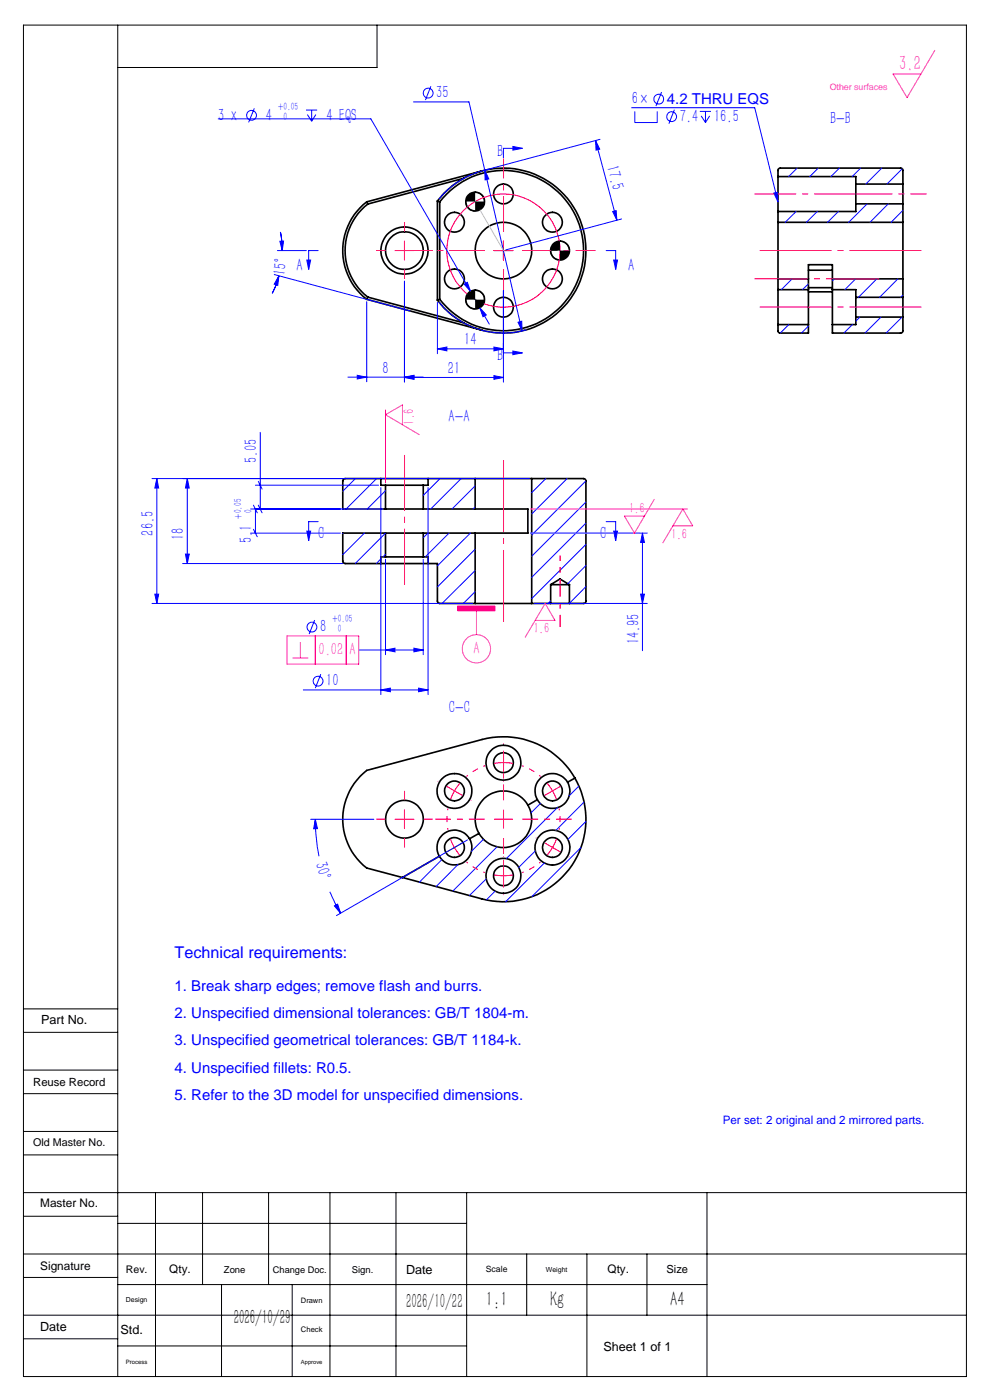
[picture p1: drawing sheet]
<svg xmlns="http://www.w3.org/2000/svg" width="210mm" height="297mm" viewBox="0 0 210 297" stroke-linecap="round" stroke-linejoin="round" font-family="sans-serif">
<g fill="none" stroke="#000" stroke-width=".35">
<path d="M98.4 37.8l-20.4 5.5M102.3 36.3l-24.5 6.5M165 37.5v7.4M165 37.5v-1.4l.4-.4h25.7l.4 .4v2.9M165 37.5h16.5v1.5M181.5 39v4.2M181.5 39h10M191.5 39v4.2M77.8 42.8l.2 .5M77.8 42.8a13 13 0 0 0 0 20.7M78 43.3a12.5 12.5 0 0 0 0 19.7M92.8 42.6a17.5 17.5 0 0 1 25.8-2.4 17.5 17.5 0 0 1 0 25.9 17.5 17.5 0 0 1-25.8-2.4"/>
<path d="M92.8 42.6l.5 .2M92.8 42.6v21.1M93.3 42.8a17 17 0 0 1 25-2.2 17 17 0 0 1 0 25.1 17 17 0 0 1-25-2.2M93.3 42.8v20.7M165 47.2v12M165 47.2h26.5M165 44.9v2.3M165 59.2v2.3M165 59.2h6.5M171.5 59.2v-3h5.1v3M171.5 59.2v2.3M171.5 57.3h5.1"/>
<path d="M176.6 59.2h14.9M176.6 59.2v2.3M181.5 43.2h10M181.5 43.2v1.7h-16.5M191.5 47.2v12M191.5 43.2v4M191.5 59.2v3.9M77.8 63.5l24.5 6.6M78 63l-.2 .5M78 63l20.4 5.5M93.3 63.5l-.5 .2M165 61.5v7.4"/>
<path d="M165 68.9v1.4l.4 .4h6.1v-1.8M165 68.9h6.5M165 61.5h6.5M171.5 61.5v7.4M171.5 61.9h5.1M171.5 61h5.1M176.6 61.5v7.4M176.6 61.5h4.9v1.6M181.5 63.1v4.2M181.5 67.3v1.6h-4.9M181.5 67.3h10M181.5 63.1h10"/>
<path d="M191.5 67.3v3l-.4 .4h-14.5v-1.8M191.5 63.1v4.2M80.8 101.5h-7.6l-.4 .2-.1 .2v6.1h9.1M80.8 101.5h10M80.8 119.6h10M80.8 101.5v1.4h1M81.8 113.1h-9.1v6l.2 .3 7.9 .2M81.8 118.1h8M81.8 113.1h8M81.8 108h8M81.8 102.9h8M81.8 118.1h-1v1.5"/>
<path d="M81.8 102.9v5.1M81.8 113.1v5M89.8 118.1h1v1.5M89.8 102.9v5.1M89.8 113.1v5M89.8 113.1h11M89.8 108h11M90.8 119.6h2v7.9l.1 .4 .3 .1h7.6M90.8 101.5h10M90.8 101.5v1.4h-1M100.8 108h11.2v5.1h-11.2M100.8 101.5h12"/>
<path d="M100.8 101.5v6.5M100.8 113.1v14.9M112.8 101.5h11l.3 .2 .2 .2v25.7l-.4 .4h-3.1M112.8 101.5v26.5M100.8 128h12M112.8 128h4M116.8 124h4M116.8 128h4M116.8 124l2-1.2 2 1.2M116.8 124v4M120.8 124v4M99.6 177.9a3.7 3.7 0 0 1-1.3 5.1 3.7 3.7 0 0 1-5.1-1.4"/>
<path d="M99.6 177.9a3.7 3.7 0 0 0-5.1-1.3 3.7 3.7 0 0 0-1.3 5M101.6 176.8l-2 1.1M112 170.8a6 6 0 0 1-2.2 8.2 6 6 0 0 1-8.2-2.2M112 170.8a6 6 0 0 0-8.2-2.2 6 6 0 0 0-2.2 8.2M114 169.6l-2 1.2M120.4 165.9a3.7 3.7 0 0 1-1.4 5.1 3.7 3.7 0 0 1-5-1.4M120.4 165.9a3.7 3.7 0 0 0-5.1-1.3 3.7 3.7 0 0 0-1.3 5M122 165.1a17.5 17.5 0 0 1-1.3 19.4 17.5 17.5 0 0 1-18.4 6.2l-16.9-4.5M122 165.1a17.5 17.5 0 0 0-19.7-8.2l-24.5 6.5a13.1 13.1 0 0 0 0 20.7l7.6 2.1M122 165.1l-1.6 .8M93.2 181.6l-7.8 4.6"/>
<circle cx="85.8" cy="53.2" r="4"/>
<circle cx="85.8" cy="53.2" r="5"/>
<circle cx="96.4" cy="59.2" r="2.1"/>
<circle cx="96.4" cy="47.2" r="2.11"/>
<circle cx="100.8" cy="42.8" r="2"/>
<circle cx="106.8" cy="53.2" r="6"/>
<circle cx="106.8" cy="41.2" r="2.11"/>
<circle cx="117.2" cy="59.2" r="2.1"/>
<circle cx="117.2" cy="47.2" r="2.11"/>
<circle cx="118.8" cy="53.2" r="2"/>
<circle cx="100.8" cy="63.6" r="2"/>
<circle cx="106.8" cy="65.2" r="2.1"/>
<circle cx="85.8" cy="173.8" r="4"/>
<circle cx="96.4" cy="167.8" r="3.7"/>
<circle cx="96.4" cy="179.8" r="2.09"/>
<circle cx="96.4" cy="167.8" r="2.09"/>
<circle cx="106.8" cy="161.8" r="2.1"/>
<circle cx="106.8" cy="161.8" r="3.7"/>
<circle cx="117.2" cy="179.8" r="3.7"/>
<circle cx="117.2" cy="167.8" r="2.09"/>
<circle cx="117.2" cy="179.8" r="2.09"/>
<circle cx="106.8" cy="185.8" r="3.7"/>
<circle cx="106.8" cy="185.8" r="2.1"/>
</g>
<g fill="none" stroke="#00f" stroke-width=".21">
<path d="M91.4 18.3l-1.2 2.9M140.3 19.5l-1.2 3M46.3 25.2h32.4l21.1 36.6M53.9 23l-1.2 3M64.9 23.4h2.4M65.2 24.3l.9 1.4M66.1 23.4v2.3M67 24.3l-.9 1.4M87.7 21.6h11.8l3.3 14.5M102.8 36.1l.9 1.9-.8 .2zM102.8 36.1l7.9 34.1M103.8 35.9a17.7 17.7 0 0 0-10.7 6.4"/>
<path d="M108.8 31.1l2 .4-2 .4zM110.8 31.5h-4v2M126.3 29.8l.9 1.8-.8 .3zM126.3 29.8l4.5 16.9M127.3 29.6l-24.6 6.5M134 22.9h26.1l4.9 19.9M134.7 23.6v2.4h4.7v-2.4M143.1 23.3l-1.2 2.9M148.4 23.6h2.4M148.7 24.6l.9 1.4M149.6 23.6v2.4M150.5 24.6l-.9 1.4"/>
<path d="M169.1 35.7l-1.8 1.8M173.6 35.7l-1.8 1.8M178 35.7l-1.8 1.8M182.6 35.7l-1.8 1.8M187 35.7l-3.3 3.3M191.4 35.8l-3.3 3.2M58.2 58.2l28.9 7.8M58.8 53.2h6.2M59.2 58.5l-.3 2-.7-.2zM59.2 58.5l-.6 1.9-.9 1.8M59.4 51.2l.7-.1-.2 2.1zM59.5 49.2l.4 4"/>
<path d="M65.1 55.2h.8l-.4 1.9zM67.5 53.2h-2v3.9M85.8 59.7v21.4M128.6 53.2h2v3.9M130 44.9l.7-.2 .1 2zM130.2 55.2h.8l-.4 1.9zM131.8 46.5l-24.5 6.5M164.1 41l.8-.2 .1 2zM168 59.2l-2.3 2.3M168.9 44.9l-2.4 2.3M173.4 44.9l-2.3 2.3M177 59.2l-.4 .4"/>
<path d="M177.8 44.9l-2.3 2.3M181.5 59.2l-2.3 2.3M183.9 43.2l-3.9 4M186 59.2l-3.9 3.9M188.4 43.2l-3.9 4M190.5 59.2l-3.9 3.9M191.5 44.6l-2.5 2.6M75.8 79.6l2 .4-2 .4zM77.8 64v17M92.8 74l2-.4v.8zM92.8 64.2v10.8M92.8 74h14"/>
<path d="M93.1 64.1a17.5 17.5 0 0 0 18.6 5.9M98.5 60.3l.6-.4 .7 1.9zM99.8 61.8l2 3.5M101.8 65.3l1.4 1.5-.8 .4zM101.8 65.3l2 3.5M104.8 73.6l2 .4-2 .4zM104.8 79.7l2 .4-2 .4zM106.8 61.7v19.4M106.8 74.9h4M108.8 74.5l2 .4-2 .3zM109.9 68.4l.8-.2v2zM167.3 68.9l-1.8 1.8"/>
<path d="M171.5 69.2l-1.5 1.5M171.5 60.2l-1.3 1.3M180.8 68.9l-1.8 1.8M182.4 67.3l-.9 .8M186.9 67.3l-3.4 3.4M191.3 67.3l-3.3 3.4M191.5 62.6l-.4 .5M55.2 91.7v16.3M73.8 80h16M85.8 80.1l2-.4v.8zM85.8 80l2-.4v.8zM85.8 80.1h21"/>
<path d="M32.2 101.5h80.1M33.3 101.5l.4 2h-.9zM33.3 101.5v26.5M38.7 119.6h34M39.3 117.5h.8l-.4 2.1zM39.7 101.5l.4 2h-.8zM39.7 101.5v18.1M53.2 108h28.1M53.2 113.1h19M53.8 107.2l.8 1.6M53.8 112.3l.8 1.6M54.2 108v5.1"/>
<path d="M54.2 102.9h26.1M54.8 102.1l.8 1.6M54.8 107.2l.8 1.6M65.1 112.7h.8l-.4 2zM67.5 110.7h-2v4M72.8 113.1l-.1 .1M75.4 101.5l-2.7 2.7M77.3 113.1l-4.6 4.6M79.9 101.5l-6.5 6.5M80.8 118.6l-1 1M80.8 103.4v44M81.8 113.1l-6.4 6.5"/>
<path d="M81.8 117.6l-.6 .5M81.8 104.1l-3.9 3.9M81.8 118.6v20.3M89.8 118.6v20.3M90.8 113.1l-1 .9M90.8 103.4v44M93.3 101.5l-3.5 3.6M95.2 113.1l-5 5M97.8 101.5l-6.4 6.5M99.8 113.1l-7 6.9M100.8 103.1l-4.9 4.9M100.8 107.6l-.4 .4"/>
<path d="M100.8 116.5l-8 8M112.5 113.1h24.8M115.8 101.5l-3 3M120.3 101.5l-7.5 7.5M124.3 102l-11.5 11.5M124.3 106.5l-11.5 11.5M124.3 111l-11.5 11.5M124.3 115.5l-11.5 11.5M124.3 120l-3.9 3.8M128.6 110.7h2v4M130.2 112.7h.8l-.4 2zM136.3 113.1l.4 2h-.8z"/>
<path d="M136.3 113.1v24.9M32.2 128h68.1M32.8 126h.9l-.4 2zM66.7 131.5l-1.1 3M76.1 137.9h13.7M81.8 137.9l2-.4v.8zM87.8 137.5l2 .4-2 .4zM100.8 121l-7 7M100.8 125.5l-2.5 2.5M113.3 128h24M116.8 127.5l-.6 .5M124.3 124.5l-3.5 3.5"/>
<path d="M135.9 126h.8l-.4 2zM64.3 146.4h26.5M68.1 143l-1.2 3M80.8 146.4l2-.4v.8zM88.8 146l2 .4-2 .4zM65.9 173.8h13.4M66.9 173.8l.4 2h-.8zM66.9 173.8a44.2 44.2 0 0 0 .8 7.8M99.2 178.2l-27.8 16M102.6 178l-2.6 2.6M105.4 179.6l-9.4 9.5M114.6 170.5l-2 1.9"/>
<path d="M118.2 171.3l-10.8 10.8M122.8 166.8l-2.1 2M123.2 179.8l-10.4 10.4M123.9 170.1l-6 6.1M124.3 174.3l-3.8 3.8M70 189.2l2.2 4.5M70.9 192.2l.7-.4 .6 1.9zM85.5 186.1l-.1 .1M93.7 182.3l-4.7 4.8M97.2 183.4l-4.7 4.7M103.2 186.4l-3.6 3.6M105 189.1l-1.8 1.8"/>
<path d="M113.6 180.5l-3.6 3.5M115.5 183.1l-8.3 8.2"/>
<circle cx="90.8" cy="19.7" r="1.04"/>
<circle cx="53.4" cy="24.5" r="1.04"/>
<circle cx="139.7" cy="21" r="1.04"/>
<circle cx="142.5" cy="24.7" r="1.04"/>
<circle cx="66.2" cy="133" r="1.04"/>
<circle cx="67.5" cy="144.5" r="1.04"/>
</g>
<g fill="none" stroke="#f0f" stroke-width=".21">
<path d="M198.3 10.7l-5.9 10-3-5h5.9M81.8 87v15.4M85.4 90.1v-4.2l-3.6 2.1 7.1 4.2M112.5 113.1h23.1M112.5 108h33.3M138.8 105.9l-4.2 7.2-2.1-3.6h4.2M142.7 111.5h4.2l-2-3.5-4.3 7.1M60.9 134.9h15.2v6h-15.2zM62.1 139.6h3.3M63.7 136.2v3.4M66.9 134.9v6M73.4 134.9v6"/>
<path d="M97.1 128.5h7.9v1.1h-7.9zM101.1 129.6v5M113.5 131.6h4.2l-2.1-3.6-4.2 7.2"/>
<circle cx="101.1" cy="137.6" r="3"/>
</g>
<g fill="none" stroke="#000" stroke-width=".21">
<path d="M5 5.3h200v286.7h-200zM25 5.3v286.7M80 5.3v9h-55M98.8 42.8a2.04 2.04 0 0 0 2 2M100.8 40.8h.2a2 2 0 0 1 1.8 2M116.8 53.2a1.98 1.98 0 0 0 2 2M118.8 51.1a2.04 2.04 0 0 1 2 2.1M98.8 63.6a1.98 1.98 0 0 0 2 1.9M100.8 61.6a1.98 1.98 0 0 1 2 2M5 214h20M5 219h20M5 232h20"/>
<path d="M5 227h20M5 245h20M5 240h20M5 258h20M5 253h200M25 259.5h74M33 253v39M43 253v19.5M57 253v19.5M70 253v39M84 253v39M99 253v39"/>
<path d="M150 253v39M5 271h20M5 266h200M5 279h200M25 272.5h125M47 272.5v19.5M62 272.5v19.5M111.7 266v13M124.5 266v26M137.2 266v13M5 284h20M25 285.5h74"/>
</g>
<g fill="none" stroke="#f00" stroke-width=".21" stroke-dasharray="15.2 1.3 1.3 1.3" stroke-linecap="butt">
<path d="M81.8 53.1h-2M85.8 57.1v2M85.8 49.1v-2M89.8 53.1h2M106.8 157.8v-.1M81.8 173.8h-2M85.8 169.8v-2M85.8 177.8v2M89.8 173.8h2M93 165.8l-.1-.1M96.4 167.8l-.8 1.8M96.4 167.8l1.2-1.7"/>
<path d="M96.4 167.8l-1.7-1M96.4 167.8l1.7 1M99.9 177.8l.1-.1M99.9 169.8h.1M106.8 161.8l-2 .1M106.8 161.8l2 .1M106.8 173.8v-2M106.8 173.8h-2M106.8 173.8v2M106.8 173.8h2M106.8 161.8v-2M106.8 161.8v2"/>
<path d="M106.8 165.8v.1M113.7 169.8h-.1M113.7 177.8l-.1-.1M117.2 167.8l-1.1-1.7M117.2 167.8l.9 1.8M117.2 179.8l.9-1.8M117.2 179.8l-1.1 1.6M117.2 167.8l1.7-1M117.2 167.8l-1.7 1M117.2 179.8l1.7 1M117.2 179.8l-1.7-1M120.7 165.8l.1-.1"/>
<path d="M93 181.8h-.1M106.8 185.8l2-.2M106.8 185.8l-2-.2M106.8 185.8v2M106.8 185.8v-2M106.8 189.8v.1M106.8 181.8v-.1M120.7 181.8h.1"/>
</g>
<path d="M95 171.5a12 12 0 0 0 0 4.5M102.9 162.4a12 12 0 0 0-3.9 2.3M114.7 164.7a12 12 0 0 0-4-2.3M118.6 176a12 12 0 0 0 0-4.5M99 182.8a12 12 0 0 0 3.9 2.3M110.7 185.1a12 12 0 0 0 4-2.3" fill="none" stroke="#f00" stroke-width=".21" stroke-dasharray="15.2 1.3 1.3 1.3" stroke-dashoffset="14.9" stroke-linecap="butt"/>
<g fill="none" stroke="#f00" stroke-width=".21">
<path d="M83.8 53.2h4M85.8 51.1v4.1M104.8 53.2h4M106.8 51.1v4.1M83.8 173.8h4M85.8 171.8v4M95.5 178l.9 1.8M96.4 179.8l1.1 1.6M96.4 179.8l-1.7 1M98.1 178.8l-1.7 1"/>
<circle cx="106.8" cy="53.2" r="12"/>
</g>
<path d="M102.8 53.1h-4M106.8 57.1v4M106.8 49.1v-4M110.8 53.1h4" fill="none" stroke="#f00" stroke-width=".21" stroke-dasharray="15.2 1.3 1.3 1.3" stroke-dashoffset="15.1" stroke-linecap="butt"/>
<path d="M106.8 49.1v-15.5M110.8 53.1h15.5" fill="none" stroke="#f00" stroke-width=".21" stroke-dasharray="15.2 1.3 1.3 1.3" stroke-dashoffset="7.7" stroke-linecap="butt"/>
<path d="M102.8 53.1h-15.5M106.8 57.1v15.5" fill="none" stroke="#f00" stroke-width=".21" stroke-dasharray="15.2 1.3 1.3 1.3" stroke-dashoffset="7.8" stroke-linecap="butt"/>
<path d="M160 53.1h36.5M160 65.1h36.5M106.8 96.5v36.5" fill="none" stroke="#f00" stroke-width=".21" stroke-dasharray="15.2 1.3 1.3 1.3" stroke-dashoffset="-1.1" stroke-linecap="butt"/>
<path d="M118.8 124v9" fill="none" stroke="#f00" stroke-width=".21" stroke-dasharray="15.2 1.3 1.3 1.3" stroke-dashoffset="12.6" stroke-linecap="butt"/>
<path d="M118.8 124v-6.2" fill="none" stroke="#f00" stroke-width=".21" stroke-dasharray="15.2 1.3 1.3 1.3" stroke-dashoffset="14" stroke-linecap="butt"/>
<path d="M85.8 96.5v27.5" fill="none" stroke="#f00" stroke-width=".21" stroke-dasharray="15.2 1.3 1.3 1.3" stroke-dashoffset="3.4" stroke-linecap="butt"/>
<path d="M160 59.1h26.5" fill="none" stroke="#f00" stroke-width=".21" stroke-dasharray="15.2 1.3 1.3 1.3" stroke-dashoffset="3.9" stroke-linecap="butt"/>
<path d="M160 41.1h21.5" fill="none" stroke="#f00" stroke-width=".21" stroke-dasharray="15.2 1.3 1.3 1.3" stroke-dashoffset="6.4" stroke-linecap="butt"/>
<path d="M181.5 41.1h15" fill="none" stroke="#f00" stroke-width=".21" stroke-dasharray="15.2 1.3 1.3 1.3" stroke-dashoffset="7.5" stroke-linecap="butt"/>
<path d="M102.8 173.8h-10.5M106.8 169.8v-10.5M106.8 177.8v10.5M110.8 173.8h10.5" fill="none" stroke="#f00" stroke-width=".21" stroke-dasharray="15.2 1.3 1.3 1.3" stroke-dashoffset="11.9" stroke-linecap="butt"/>
<path d="M100.8 42.8l6 10.4" fill="none" stroke="#c0c0c0" stroke-width=".21"/>
<path d="M100.8 63.6v1.9h.2a2 2 0 0 0 1.8-1.9zM99.4 62.1a2.15 2.15 0 0 0-.6 1.5h2v-2l-.8 .1zM100.8 42.8v2a1.98 1.98 0 0 0 2-2zM99.4 41.3a1.99 1.99 0 0 0-.6 1.5h2v-2h-.6zM118.8 53.2v2a2.04 2.04 0 0 0 2-2zM117.4 51.7a1.81 1.81 0 0 0-.6 1.5h2v-2.1l-.8 .2z" fill="#000"/>
<g fill="#00f">
<path d="M108.8 31.1l2 .4-2 .4zM108.8 74.5l2 .4-2 .3z"/>
<path d="M65.1 55.2h.8l-.4 1.9zM130.2 55.2h.8l-.4 1.9z"/>
<path d="M130.2 112.7h.8l-.4 2zM65.1 112.7h.8l-.4 2z"/>
<path d="M130 44.9l.7-.2 .1 2zM126.3 29.8l.9 1.8-.8 .3z"/>
<path d="M109.9 68.4l.8 1.8v-2zM102.8 36.1l.1 2.1 .8-.2zM101.8 65.3l.6 1.9 .8-.4zM98.5 60.3l1.3 1.5-.7-1.9zM81.8 137.9l2-.4v.8zM87.8 137.5l2 .4-2 .4zM164.1 41l.9 1.8-.1-2z"/>
<path d="M92.8 74l2-.4v.8zM104.8 73.6l2 .4-2 .4zM85.8 80.1l2-.4v.8zM104.8 79.7l2 .4-2 .4zM80.8 146.4l2-.4v.8zM88.8 146l2 .4-2 .4z"/>
<path d="M32.8 126h.9l-.4 2zM33.3 101.5l.4 2h-.9z"/>
<path d="M136.3 113.1l.4 2h-.8zM135.9 126h.8l-.4 2zM39.7 101.5l.4 2h-.8zM39.3 117.5h.8l-.4 2.1z"/>
<path d="M66.9 173.8l.4 2h-.8zM70.9 192.2l.7-.4 .6 1.9z"/>
<path d="M75.8 79.6l2 .4-2 .4zM85.8 80l2-.4v.8z"/>
</g>
<path d="M97.1 128.5h7.9v1.1h-7.9z" fill="#f0f"/>
<path d="M59.2 58.5l-.3 2-.7-.2zM59.4 51.2l.7-.1-.2 2.1z" fill="#00f"/>
<text font-size="4.4" fill="#f0f" x="190.8" y="14.8">3.2</text>
<g font-size="4.4">
<text x="49.6" y="280.9">2026/10/29</text>
<text x="86.1" y="277.4">2026/10/22</text>
<text x="103.1" y="277.1">1:1</text>
<text x="116.7" y="277.1">Kg</text>
<text x="142.1" y="277.1">A4</text>
</g>
<g font-size="3.8" fill="#00f">
<text x="92.6" y="20.9">35</text>
<text x="134" y="22.1">6×</text>
<text x="46.3" y="25.6">3 x</text>
<text x="56.4" y="25.6">4</text>
<text x="69.3" y="25.6">4 EQS</text>
<text x="144.2" y="25.9">7.4</text>
<text x="151.5" y="25.9">16.5</text>
<text x="176.1" y="26.3">B-B</text>
<text x="105.4" y="33.3">B</text>
<text x="128.6" y="35.5" transform="rotate(75 128.6 35.5)">17.5</text>
<text x="60.5" y="58.6" transform="rotate(-83 60.5 58.6)">15°</text>
<text x="62.9" y="57.5">A</text>
<text x="133.3" y="57.5">A</text>
<text x="98.5" y="73.3">14</text>
<text x="105.4" y="76.7">B</text>
<text x="81.2" y="79.2">8</text>
<text x="95" y="79.3">21</text>
<text x="95.2" y="89.4">A-A</text>
<text x="54.5" y="98.3" transform="rotate(-90 54.5 98.3)">5.05</text>
<text x="32.5" y="113.6" transform="rotate(-90 32.5 113.6)">26.5</text>
<text x="39" y="114.6" transform="rotate(-90 39 114.6)">18</text>
<text x="53.4" y="115.3" transform="rotate(-90 53.4 115.3)">5.1</text>
<text x="67.5" y="114.4">C</text>
<text x="127.3" y="114.4">C</text>
<text x="67.9" y="134.1">8</text>
<text x="135.6" y="136.7" transform="rotate(-90 135.6 136.7)">14.95</text>
<text x="69.2" y="145.6">10</text>
<text x="95.2" y="151.2">C-C</text>
<text x="66.8" y="183.3" transform="rotate(73 66.8 183.3)">30°</text>
</g>
<g font-size="3.8" fill="#f0f">
<text x="67.6" y="139">0.02</text>
<text x="74.1" y="139">A</text>
<text x="100.4" y="138.7">A</text>
</g>
<text font-size="3.4" fill="#00f" x="37" y="203.2">Technical requirements:</text>
<g font-size="3.2" fill="#00f">
<text x="141.5" y="22.2">4.2 THRU EQS</text>
<text x="37" y="210.1">1. Break sharp edges; remove flash and burrs.</text>
<text x="37" y="215.9">2. Unspecified dimensional tolerances: GB/T 1804-m.</text>
<text x="37" y="221.8">3. Unspecified geometrical tolerances: GB/T 1184-k.</text>
<text x="37" y="227.6">4. Unspecified fillets: R0.5.</text>
<text x="37" y="233.4">5. Refer to the 3D model for unspecified dimensions.</text>
</g>
<g font-size="3.1" fill="#f0f">
<text x="87.8" y="90.1" transform="rotate(-90 87.8 90.1)">1.6</text>
<text x="133.5" y="108.9">1.6</text>
<text x="142.4" y="114.3">1.6</text>
<text x="113.2" y="134.3">1.6</text>
</g>
<g font-size="2.7">
<text x="8.7" y="217.3">Part No.</text>
<text x="86.1" y="270.2">Date</text>
<text x="8.5" y="282.4">Date</text>
<text x="25.6" y="283">Std.</text>
<text x="128" y="286.6">Sheet 1 of 1</text>
</g>
<text font-size="2.5" fill="#00f" x="153.3" y="238.4">Per set: 2 original and 2 mirrored parts.</text>
<g font-size="2.5">
<text x="8.5" y="256.1">Master No.</text>
<text x="8.5" y="269.4">Signature</text>
<text x="35.9" y="270.1">Qty.</text>
<text x="128.9" y="270.1">Qty.</text>
</g>
<g font-size="2.4">
<text x="7" y="230.3">Reuse Record</text>
<text x="141.4" y="270.1">Size</text>
</g>
<g font-size="2.3" fill="#00f">
<text x="59" y="23.3">+0.05</text>
<text x="60.1" y="25.6">0</text>
<text x="51.2" y="110" transform="rotate(-90 51.2 110)">+0.05</text>
<text x="53.4" y="108.9" transform="rotate(-90 53.4 108.9)">0</text>
<text x="70.5" y="131.9">+0.05</text>
<text x="71.6" y="134.1">0</text>
</g>
<text font-size="2.3" x="7" y="243">Old Master No.</text>
<text font-size="2.2" x="26.7" y="270">Rev.</text>
<g font-size="2">
<text x="47.5" y="270">Zone</text>
<text x="57.9" y="270">Change Doc.</text>
<text x="74.6" y="270">Sign.</text>
</g>
<text font-size="1.9" fill="#f0f" x="176" y="19.2">Other surfaces</text>
<text font-size="1.8" x="103.1" y="269.9">Scale</text>
<g font-size="1.6">
<text x="63.8" y="276.4">Drawn</text>
<text x="63.8" y="282.7">Check</text>
</g>
<g font-size="1.5">
<text x="115.8" y="269.8">Weight</text>
<text x="26.7" y="276.2">Design</text>
</g>
<text font-size="1.3" x="26.7" y="289.3">Process</text>
<text font-size="1.2" x="63.8" y="289.3">Approve</text>
</svg>
